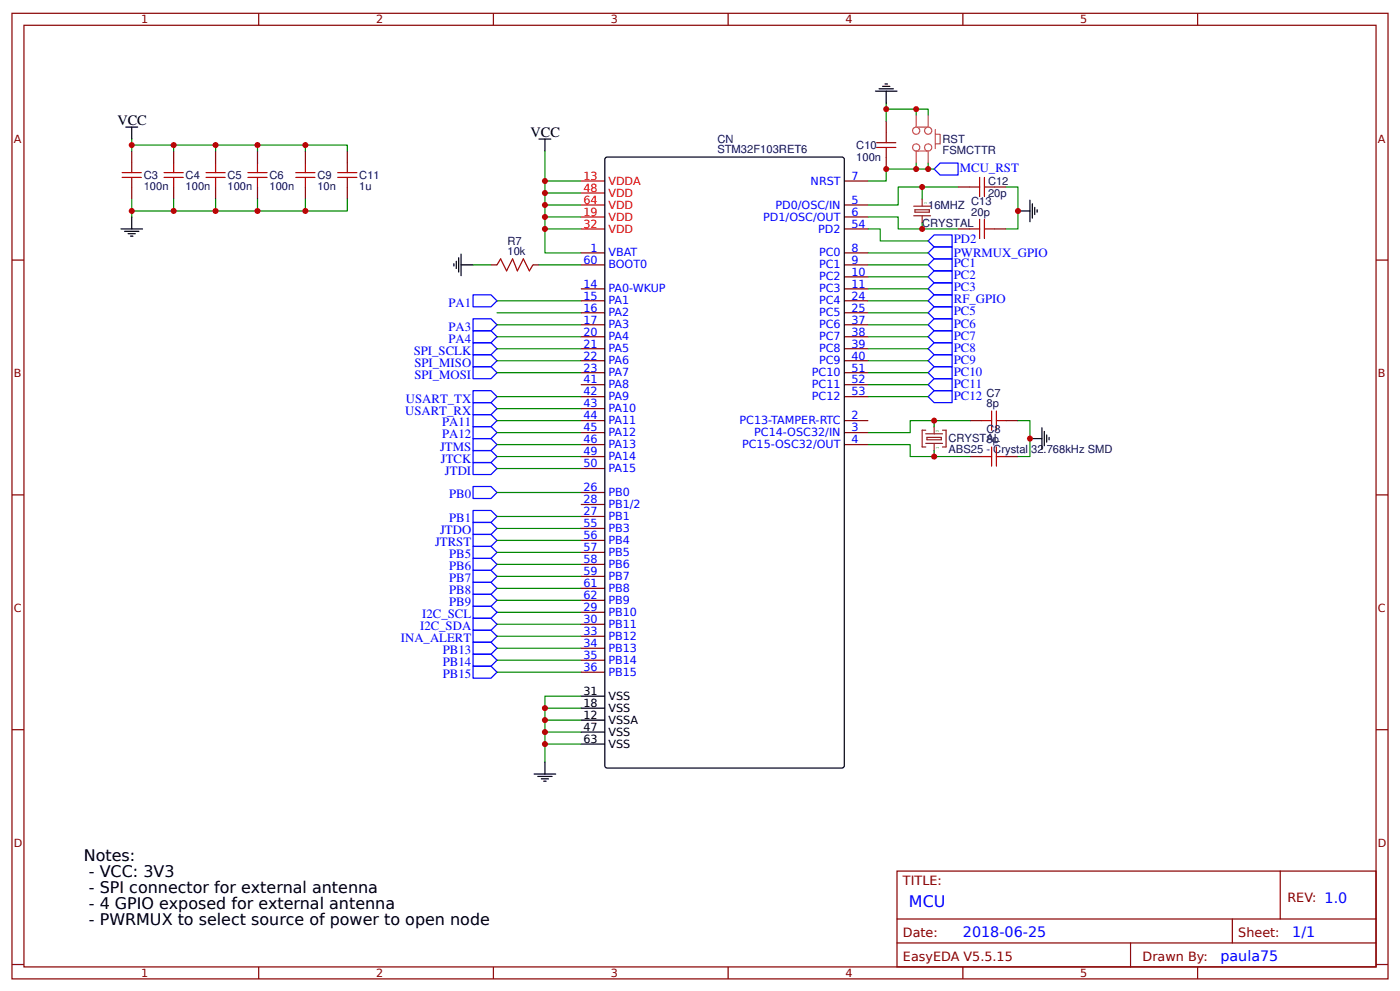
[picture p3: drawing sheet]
<svg xmlns="http://www.w3.org/2000/svg" width="309mm" height="219mm" viewBox="0 0 309 219" stroke-linecap="round" stroke-linejoin="round" font-family="sans-serif">
<g fill="none" stroke="#800" stroke-width=".26">
<path d="M2.6 2.9h304.1v213.3h-304.1zM5.3 5.6h298.7v207.9h-298.7zM57.1 2.9v2.7M109 2.9v2.7M160.9 2.9v2.7M212.7 2.9v2.7M264.6 2.9v2.7M29.1 33.4v2.6M38.4 33.4v2.6M47.6 33.4v2.6M56.9 33.4v2.6M67.5 33.4v2.6"/>
<path d="M76.7 33.4v2.6M186.5 40h5.3M195.8 26.7v2.7M195.8 34.7v2.6M2.6 57.4h2.7M29.1 41.3v2.6M38.4 41.3v2.6M47.6 41.3v2.6M56.9 41.3v2.6M67.5 41.3v2.6M76.7 41.3v2.6M108.5 58.5h1.3"/>
<path d="M117.7 58.5h1.4M128.3 55.9h5.3M128.3 58.5h5.3M186.5 55.9h5.3M186.5 58.5h5.3M186.5 45.3h5.3M186.5 47.9h5.3M186.5 50.6h5.3M211.7 50.6h2.6M211.7 41.3h2.6M219.6 50.6h2.6M219.6 41.3h2.6"/>
<path d="M304 57.4h2.7M128.3 63.8h5.3M128.3 66.4h5.3M128.3 69.1h5.3M128.3 71.7h5.3M128.3 74.4h5.3M128.3 77h5.3M128.3 79.7h5.3M186.5 63.8h5.3M186.5 66.4h5.3M186.5 69.1h5.3M186.5 71.7h5.3"/>
<path d="M186.5 74.4h5.3M186.5 77h5.3M186.5 79.7h5.3M186.5 61.1h5.3M128.3 82.3h5.3M128.3 85h5.3M128.3 87.6h5.3M128.3 90.2h5.3M128.3 92.9h5.3M128.3 95.5h5.3M128.3 98.2h5.3M186.5 82.3h5.3"/>
<path d="M186.5 85h5.3M186.5 87.6h5.3M186.5 92.9h5.3M186.5 95.5h5.3M186.5 98.2h5.3M214.3 92.9h2.7M222.2 92.9h2.7M2.6 109.3h2.7M128.3 100.8h5.3M128.3 103.5h5.3M128.3 108.8h5.3M128.3 111.4h5.3"/>
<path d="M128.3 114.1h5.3M128.3 116.7h5.3M128.3 119.4h5.3M214.3 100.8h2.7M222.2 100.8h2.7M304 109.3h2.7M128.3 122h5.3M128.3 124.6h5.3M128.3 127.3h5.3M128.3 129.9h5.3M128.3 132.6h5.3M128.3 135.2h5.3"/>
<path d="M128.3 137.9h5.3M128.3 140.5h5.3M128.3 143.2h5.3M128.3 145.8h5.3M128.3 148.5h5.3M2.6 161.2h2.7M304 161.2h2.7M198.2 192.4h105.8v21.1h-105.8zM282.8 192.4v10.6M2.6 213h2.7M57.1 213.5v2.7M109 213.5v2.7"/>
<path d="M160.9 213.5v2.7M198.2 203h105.8M198.2 208.3h105.8M212.7 213.5v2.7M249.8 208.3v5.2M264.6 213.5v2.7M272.3 203v5.3M304 213h2.7"/>
</g>
<path d="M128.3 40h5.3M128.3 42.6h5.3M128.3 45.3h5.3M128.3 47.9h5.3M128.3 50.6h5.3" fill="none" stroke="#f00" stroke-width=".26"/>
<g fill="none" stroke="#000" stroke-width=".26">
<path d="M194.2 19.6h3.2M195 19.1h1.6M195.5 18.5h.6M27.8 28.1h2.6M29.1 28.1v2.6M119.1 30.7h2.6M120.4 30.7v2.7M133.9 34.8l52.1-.1 .5 .2v134.2l-.2 .5h-52.2l-.4-.2-.1-134.2zM193.4 20.1h4.8M195.8 20.1v2.7M26.7 50.6h4.8M27.5 51.1h3.2"/>
<path d="M28.3 51.6h1.6M28.8 52.1h.6M29.1 47.9v2.7M100.3 58.2v.6M100.8 57.7v1.6M101.3 56.9v3.2M101.9 58.5h2.6M101.9 56.1v4.8M224.9 46.6h2.6M227.5 44.2v4.8M228.1 45v3.2M228.6 45.8v1.6"/>
<path d="M229.1 46.3v.6M227.5 96.9h2.7M230.2 94.5v4.7M230.7 95.3v3.2M231.2 96.1v1.6M231.8 96.6v.5M128.3 153.7h5.3M128.3 156.4h5.3M128.3 159h5.3M118 170.9h4.8M118.8 171.5h3.2M119.6 172h1.6"/>
<path d="M120.1 172.5h.5M120.4 168.3v2.6M128.3 161.7h5.3M128.3 164.3h5.3"/>
</g>
<g fill="none" stroke="#080" stroke-width=".26">
<path d="M29.1 33.4v-1.4h27.8v1.4M29.1 30.7v1.3M38.4 32v1.4M47.6 32v1.4M56.9 32h10.6v1.4M67.5 32h9.2v1.4M120.4 33.4v6.6h7.9M120.4 40v2.6h7.9M195.8 24.1h9.3v1.3M195.8 22.8v3.9M202.4 24.1v1.3M202.4 36v1.3"/>
<path d="M205.1 36v1.3h-9.3v2.7h-4M205.1 37.3h1.3M29.1 43.9v2.7h27.8v-2.7M29.1 46.6v1.3M38.4 43.9v2.7M47.6 43.9v2.7M67.5 43.9v2.7h-10.6M76.7 43.9v2.7h-9.2M104.5 58.5h4M119.1 58.5h9.2M120.4 42.6v2.7h7.9M120.4 45.3v2.6h7.9"/>
<path d="M120.4 47.9v2.7h7.9M120.4 50.6v5.3h7.9M191.8 47.9h6.6v2.7h13.3M191.8 50.6h2.7v2.6h10.6M191.8 58.5h13.3M191.8 55.9h13.3M203.7 41.3v2.6M203.7 49.2v1.4M211.7 41.3h-13.3v4h-6.6M222.2 41.3h2.7v9.3h-2.7M109.8 77h18.5M109.8 79.7h18.5"/>
<path d="M109.8 69.1h18.5M109.8 74.4h18.5M109.8 66.4h18.5M109.8 71.7h18.5M191.8 77h13.3M191.8 79.7h13.3M191.8 61.1h13.3M191.8 63.8h13.3M191.8 69.1h13.3M191.8 74.4h13.3M191.8 66.4h13.3M191.8 71.7h13.3"/>
<path d="M109.8 82.3h18.5M109.8 98.2h18.5M109.8 87.6h18.5M109.8 90.2h18.5M109.8 92.9h18.5M109.8 95.5h18.5M191.8 98.2h9.3v2.6h5.3M191.8 82.3h13.3M191.8 87.6h13.3M191.8 85h13.3M206.4 99.5v1.3h7.9M206.4 92.9v1.3"/>
<path d="M214.3 92.9h-13.2v2.6h-9.3M224.9 92.9h2.6v7.9h-2.6M109.8 100.8h18.5M109.8 103.5h18.5M109.8 116.7h18.5M109.8 119.4h18.5M109.8 114.1h18.5M109.8 108.8h18.5M109.8 135.2h18.5M109.8 137.9h18.5M109.8 122h18.5M109.8 124.6h18.5"/>
<path d="M109.8 127.3h18.5M109.8 129.9h18.5M109.8 132.6h18.5M109.8 143.2h18.5M109.8 145.8h18.5M109.8 148.5h18.5M109.8 140.5h18.5M120.4 156.4h7.9M120.4 159h7.9M128.3 153.7h-7.9v14.6M120.4 161.7h7.9M120.4 164.3h7.9"/>
</g>
<g fill="none" stroke="#00f" stroke-width=".26">
<path d="M206.4 37.3l1.3-1.3h4v2.7h-4zM205.1 55.9l1.3-1.4h3.9v2.7h-3.9zM205.1 53.2l1.3-1.3h3.9v2.6h-3.9zM206.4 57.2h3.9v2.6h-3.9l-1.3-1.3zM104.5 75.7h4l1.3 1.3-1.3 1.3h-4zM104.5 78.3h4l1.3 1.4-1.3 1.3h-4zM104.5 65.1h4l1.3 1.3-1.3 1.4h-4zM104.5 70.4h4l1.3 1.3-1.3 1.4h-4zM104.5 73.1h4l1.3 1.3-1.3 1.3h-4zM205.1 61.1l1.3-1.3h3.9v2.7h-3.9zM205.1 63.8l1.3-1.3h3.9v2.6h-3.9zM205.1 69.1l1.3-1.3h3.9v2.6h-3.9z"/>
<path d="M205.1 77l1.3-1.3h3.9v2.6h-3.9zM205.1 79.7l1.3-1.4h3.9v2.7h-3.9zM205.1 71.7l1.3-1.3h3.9v2.7h-3.9zM206.4 65.1h3.9v2.7h-3.9l-1.3-1.4zM206.4 73.1h3.9v2.6h-3.9l-1.3-1.3zM104.5 81h4l1.3 1.3-1.3 1.3h-4zM104.5 96.9h4l1.3 1.3-1.3 1.3h-4zM104.5 99.5h4l1.3 1.3-1.3 1.4h-4zM104.5 86.3h4l1.3 1.3-1.3 1.3h-4zM104.5 88.9h4l1.3 1.3-1.3 1.4h-4zM104.5 91.6h4l1.3 1.3-1.3 1.3h-4zM104.5 94.2h4l1.3 1.3-1.3 1.4h-4z"/>
<path d="M205.1 85l1.3-1.4h3.9v2.7h-3.9zM205.1 87.6l1.3-1.3h3.9v2.6h-3.9zM206.4 81h3.9v2.6h-3.9l-1.3-1.3zM104.5 102.2h4l1.3 1.3-1.3 1.3h-4zM104.5 115.4h4l1.3 1.3-1.3 1.3h-4zM104.5 118h4l1.3 1.4-1.3 1.3h-4zM104.5 112.7h4l1.3 1.4-1.3 1.3h-4zM104.5 107.4h4l1.3 1.4-1.3 1.3h-4zM104.5 133.9h4l1.3 1.3-1.3 1.4h-4zM104.5 136.6h4l1.3 1.3-1.3 1.3h-4zM104.5 139.2h4l1.3 1.3-1.3 1.3h-4zM104.5 120.7h4l1.3 1.3-1.3 1.3h-4z"/>
<path d="M104.5 123.3h4l1.3 1.3-1.3 1.4h-4zM104.5 126h4l1.3 1.3-1.3 1.3h-4zM104.5 128.6h4l1.3 1.3-1.3 1.4h-4zM104.5 131.3h4l1.3 1.3-1.3 1.3h-4zM104.5 141.8h4l1.3 1.4-1.3 1.3h-4zM104.5 144.5h4l1.3 1.3-1.3 1.3h-4zM104.5 147.1h4l1.3 1.4-1.3 1.3h-4z"/>
</g>
<g fill="none" stroke="#a00000" stroke-width=".26">
<path d="M27 39.2h4.2M27 38.1h4.2M29.1 36v2.1M29.1 39.2v2.1M36.2 39.2h4.3M36.2 38.1h4.3M38.4 36v2.1M38.4 39.2v2.1M45.5 39.2h4.2M45.5 38.1h4.2M47.6 36v2.1M47.6 39.2v2.1"/>
<path d="M54.8 39.2h4.2M54.8 38.1h4.2M56.9 36v2.1M56.9 39.2v2.1M65.4 39.2h4.2M65.4 38.1h4.2M67.5 36v2.1M67.5 39.2v2.1M74.6 39.2h4.2M74.6 38.1h4.2M76.7 36v2.1M76.7 39.2v2.1"/>
<path d="M193.7 32.6h4.2M193.7 31.5h4.2M195.8 29.4v2.1M195.8 32.6v2.1M216.4 39.2v4.2M217.5 39.2v4.2M109.8 58.5l.8-1.3 1.3 2.6 1.3-2.6 1.1 2.6 1.3-2.6 1.3 2.6 .8-1.3M214.3 41.3h2.1M214.3 50.6h2.1M216.4 48.4v4.3M217.5 48.4v4.3M217.5 41.3h2.1"/>
<path d="M217.5 50.6h2.1M217 92.9h2.1M219.1 90.8v4.2M219.1 98.7v4.2M220.1 92.9h2.1M220.1 90.8v4.2M220.1 98.7v4.2M217 100.8h2.1M220.1 100.8h2.1"/>
</g>
<path d="M201.9 45.5h3.7M201.9 47.7h3.7M202.1 46.3h3.2v.6h-3.2zM203.7 43.9v1.6M203.7 47.7v1.5M204.5 95.8h3.7M204.5 97.9h3.7M204.5 95h-.8v3.7h.8M204.8 96.6h3.2v.5h-3.2zM206.4 94.2v1.6M206.4 97.9v1.6M208.2 95h.8v3.7h-.8" fill="none" stroke="#8d2323" stroke-width=".26"/>
<g fill="none" stroke="#d54e53" stroke-width=".26">
<path d="M202.4 25.4v2.7h2.7v-2.7M202.4 36v-2.6h2.7v2.6M206.6 29.7h1.1v2.1h-1.1M206.6 28.6v4.2"/>
<circle cx="202.4" cy="32.6" r=".79"/>
<circle cx="202.4" cy="28.9" r=".79"/>
<circle cx="205.1" cy="28.9" r=".79"/>
<circle cx="205.1" cy="32.6" r=".79"/>
</g>
<g fill="#c00">
<circle cx="202.4" cy="24.1" r=".66"/>
<circle cx="203.7" cy="41.3" r=".66"/>
<circle cx="195.8" cy="37.3" r=".66"/>
<circle cx="205.1" cy="37.3" r=".66"/>
<circle cx="203.7" cy="50.6" r=".66"/>
<circle cx="206.4" cy="92.9" r=".66"/>
<circle cx="67.5" cy="46.6" r=".66"/>
<circle cx="56.9" cy="46.6" r=".66"/>
<circle cx="120.4" cy="161.7" r=".66"/>
<circle cx="120.4" cy="156.4" r=".66"/>
<circle cx="120.4" cy="47.9" r=".66"/>
<circle cx="38.4" cy="32" r=".66"/>
<circle cx="47.6" cy="46.6" r=".66"/>
<circle cx="38.4" cy="46.6" r=".66"/>
<circle cx="47.6" cy="32" r=".66"/>
<circle cx="120.4" cy="40" r=".66"/>
<circle cx="120.4" cy="42.6" r=".66"/>
<circle cx="120.4" cy="45.3" r=".66"/>
<circle cx="120.4" cy="50.6" r=".66"/>
<circle cx="120.4" cy="159" r=".66"/>
<circle cx="120.4" cy="164.3" r=".66"/>
<circle cx="29.1" cy="32" r=".66"/>
<circle cx="56.9" cy="32" r=".66"/>
<circle cx="227.5" cy="96.9" r=".66"/>
<circle cx="29.1" cy="46.6" r=".66"/>
<circle cx="67.5" cy="32" r=".66"/>
<circle cx="206.4" cy="100.8" r=".66"/>
<circle cx="224.9" cy="46.6" r=".66"/>
<circle cx="195.8" cy="24.1" r=".66"/>
<circle cx="202.4" cy="37.3" r=".66"/>
</g>
<g font-size="3.5">
<text x="18.5" y="190.3">Notes:</text>
<text x="19.6" y="193.8">- VCC: 3V3</text>
<text x="19.6" y="197.3">- SPI connector for external antenna</text>
<text x="19.6" y="200.8">- 4 GPIO exposed for external antenna</text>
<text x="19.6" y="204.4">- PWRMUX to select source of power to open node</text>
</g>
<text font-size="3.5" fill="#00f" x="200.8" y="200.3">MCU</text>
<g font-size="3.2">
<text x="25.9" y="27.5">VCC</text>
<text x="117.2" y="30.2">VCC</text>
</g>
<g font-size="3.2" fill="#00f">
<text x="212.7" y="206.9">2018-06-25</text>
<text x="285.5" y="206.9">1/1</text>
<text x="269.6" y="212.2">paula75</text>
</g>
<g font-size="2.8" fill="#00f">
<text x="212.1" y="38">MCU_RST</text>
<text x="210.7" y="53.7">PD2</text>
<text x="210.7" y="59.1">PC1</text>
<text x="210.7" y="56.7">PWRMUX_GPIO</text>
<text x="210.7" y="61.7">PC2</text>
<text x="210.7" y="64.4">PC3</text>
<text x="99.1" y="67.7">PA1</text>
<text x="210.7" y="67">RF_GPIO</text>
<text x="210.7" y="69.7">PC5</text>
<text x="99.1" y="73">PA3</text>
<text x="99.1" y="75.7">PA4</text>
<text x="210.7" y="75.1">PC7</text>
<text x="210.7" y="77.7">PC8</text>
<text x="210.7" y="72.4">PC6</text>
<text x="91.4" y="78.3">SPI_SCLK</text>
<text x="91.6" y="81">SPI_MISO</text>
<text x="91.6" y="83.6">SPI_MOSI</text>
<text x="210.7" y="80.3">PC9</text>
<text x="210.7" y="83">PC10</text>
<text x="89.7" y="88.9">USART_TX</text>
<text x="210.7" y="85.6">PC11</text>
<text x="210.7" y="88.3">PC12</text>
<text x="89.5" y="91.6">USART_RX</text>
<text x="97.7" y="94.2">PA11</text>
<text x="97.2" y="99.5">JTMS</text>
<text x="97.7" y="96.8">PA12</text>
<text x="97.4" y="102.2">JTCK</text>
<text x="98.3" y="104.8">JTDI</text>
<text x="99.2" y="110.1">PB0</text>
<text x="97.2" y="118">JTDO</text>
<text x="99.2" y="115.3">PB1</text>
<text x="96.1" y="120.7">JTRST</text>
<text x="99.2" y="123.3">PB5</text>
<text x="99.2" y="125.9">PB6</text>
<text x="99.2" y="128.6">PB7</text>
<text x="99.2" y="131.2">PB8</text>
<text x="93.3" y="136.6">I2C_SCL</text>
<text x="99.2" y="133.9">PB9</text>
<text x="88.6" y="141.8">INA_ALERT</text>
<text x="92.8" y="139.2">I2C_SDA</text>
<text x="97.8" y="144.4">PB13</text>
<text x="97.8" y="147.1">PB14</text>
<text x="97.8" y="149.7">PB15</text>
</g>
<g font-size="2.8" fill="#800">
<text x="199.5" y="195.6">TITLE:</text>
<text x="284.4" y="199.3">REV: 1.0</text>
<text x="199.5" y="206.9">Date:</text>
<text x="273.6" y="206.9">Sheet:</text>
<text x="199.5" y="212.2">EasyEDA V5.5.15</text>
<text x="252.4" y="212.2">Drawn By:</text>
</g>
<g font-size="2.5" fill="#800">
<text x="31.2" y="5.2">1</text>
<text x="83.1" y="5.2">2</text>
<text x="134.9" y="5.2">3</text>
<text x="186.8" y="5.2">4</text>
<text x="238.7" y="5.2">5</text>
<text x="3" y="31.5">A</text>
<text x="304.4" y="31.5">A</text>
<text x="3" y="83.4">B</text>
<text x="304.4" y="83.4">B</text>
<text x="3" y="135.2">C</text>
<text x="304.4" y="135.2">C</text>
<text x="3" y="187.1">D</text>
<text x="304.4" y="187.1">D</text>
<text x="31.2" y="215.8">1</text>
<text x="83.1" y="215.8">2</text>
<text x="134.9" y="215.8">3</text>
<text x="186.8" y="215.8">4</text>
<text x="238.7" y="215.8">5</text>
</g>
<g font-size="2.5" fill="#000080">
<text x="158.5" y="33.9">STM32F103RET6</text>
<text x="158.5" y="31.5">CN</text>
<text x="189.2" y="35.6">100n</text>
<text x="189.2" y="32.9">C10</text>
<text x="208.2" y="34">FSMCTTR</text>
<text x="208.2" y="31.6">RST</text>
<text x="31.7" y="41.9">100n</text>
<text x="31.7" y="39.5">C3</text>
<text x="41" y="41.9">100n</text>
<text x="41" y="39.5">C4</text>
<text x="50.3" y="41.9">100n</text>
<text x="50.3" y="39.5">C5</text>
<text x="59.5" y="41.9">100n</text>
<text x="59.5" y="39.5">C6</text>
<text x="70.1" y="41.9">10n</text>
<text x="70.1" y="39.5">C9</text>
<text x="79.4" y="41.9">1u</text>
<text x="79.4" y="39.5">C11</text>
<text x="218.3" y="40.9">C12</text>
<text x="205.1" y="46.2">16MHZ</text>
<text x="214.6" y="47.7">20p</text>
<text x="214.6" y="45.3">C13</text>
<text x="218.3" y="43.5">20p</text>
<text x="203.7" y="50.1">CRYSTAL</text>
<text x="112.1" y="56.4">10k</text>
<text x="112.1" y="54">R7</text>
<text x="218" y="90">8p</text>
<text x="218" y="87.6">C7</text>
<text x="218" y="95.5">C8</text>
<text x="209.5" y="100.1">ABS25 - Crystal 32.768kHz SMD</text>
<text x="209.5" y="97.7">CRYSTAL</text>
<text x="218" y="97.9">8p</text>
</g>
<g font-size="2.5" fill="#f00">
<text x="128.9" y="39.7">13</text>
<text x="134.4" y="40.8">VDDA</text>
<text x="128.9" y="42.4">48</text>
<text x="128.9" y="45">64</text>
<text x="128.9" y="47.7">19</text>
<text x="134.4" y="43.4">VDD</text>
<text x="134.4" y="46.1">VDD</text>
<text x="128.9" y="50.3">32</text>
<text x="134.4" y="48.7">VDD</text>
<text x="134.4" y="51.4">VDD</text>
</g>
<g font-size="2.5" fill="#00f">
<text x="179.1" y="40.8">NRST</text>
<text x="188.1" y="39.7">7</text>
<text x="171.3" y="46.1">PD0/OSC/IN</text>
<text x="188.1" y="45">5</text>
<text x="188.1" y="47.7">6</text>
<text x="168.6" y="48.7">PD1/OSC/OUT</text>
<text x="180.8" y="51.4">PD2</text>
<text x="188.1" y="50.3">54</text>
<text x="128.9" y="58.2">60</text>
<text x="130.5" y="55.6">1</text>
<text x="134.4" y="56.6">VBAT</text>
<text x="134.4" y="59.3">BOOT0</text>
<text x="180.9" y="56.6">PC0</text>
<text x="180.9" y="59.3">PC1</text>
<text x="188.1" y="55.6">8</text>
<text x="188.1" y="58.2">9</text>
<text x="128.9" y="63.5">14</text>
<text x="134.4" y="64.6">PA0-WKUP</text>
<text x="180.9" y="61.9">PC2</text>
<text x="180.9" y="64.6">PC3</text>
<text x="188.1" y="60.9">10</text>
<text x="188.1" y="63.5">11</text>
<text x="128.9" y="66.2">15</text>
<text x="128.9" y="68.8">16</text>
<text x="128.9" y="71.5">17</text>
<text x="134.4" y="67.2">PA1</text>
<text x="134.4" y="69.9">PA2</text>
<text x="180.9" y="67.2">PC4</text>
<text x="180.9" y="69.9">PC5</text>
<text x="188.1" y="66.2">24</text>
<text x="188.1" y="68.8">25</text>
<text x="188.1" y="71.5">37</text>
<text x="128.9" y="74.1">20</text>
<text x="128.9" y="76.8">21</text>
<text x="134.4" y="72.5">PA3</text>
<text x="134.4" y="75.2">PA4</text>
<text x="134.4" y="77.8">PA5</text>
<text x="180.9" y="72.5">PC6</text>
<text x="180.9" y="75.2">PC7</text>
<text x="180.9" y="77.8">PC8</text>
<text x="188.1" y="74.1">38</text>
<text x="188.1" y="76.8">39</text>
<text x="128.9" y="79.4">22</text>
<text x="128.9" y="82">23</text>
<text x="134.4" y="80.5">PA6</text>
<text x="134.4" y="83.1">PA7</text>
<text x="179.4" y="83.1">PC10</text>
<text x="180.9" y="80.5">PC9</text>
<text x="188.1" y="79.4">40</text>
<text x="188.1" y="82">51</text>
<text x="128.9" y="84.7">41</text>
<text x="128.9" y="87.3">42</text>
<text x="128.9" y="90">43</text>
<text x="134.4" y="85.8">PA8</text>
<text x="134.4" y="88.4">PA9</text>
<text x="179.4" y="85.8">PC11</text>
<text x="179.4" y="88.4">PC12</text>
<text x="188.1" y="84.7">52</text>
<text x="188.1" y="87.3">53</text>
<text x="128.9" y="92.6">44</text>
<text x="128.9" y="95.3">45</text>
<text x="134.4" y="91">PA10</text>
<text x="134.4" y="93.7">PA11</text>
<text x="163.4" y="93.7">PC13-TAMPER-RTC</text>
<text x="188.1" y="92.6">2</text>
<text x="188.1" y="95.3">3</text>
<text x="128.9" y="97.9">46</text>
<text x="128.9" y="100.6">49</text>
<text x="134.4" y="96.3">PA12</text>
<text x="134.4" y="99">PA13</text>
<text x="134.4" y="101.6">PA14</text>
<text x="163.9" y="99">PC15-OSC32/OUT</text>
<text x="166.6" y="96.3">PC14-OSC32/IN</text>
<text x="188.1" y="97.9">4</text>
<text x="128.9" y="103.2">50</text>
<text x="134.4" y="104.3">PA15</text>
<text x="128.9" y="108.5">26</text>
<text x="128.9" y="111.2">28</text>
<text x="128.9" y="113.8">27</text>
<text x="134.4" y="109.6">PB0</text>
<text x="134.4" y="112.2">PB1/2</text>
<text x="128.9" y="116.4">55</text>
<text x="128.9" y="119.1">56</text>
<text x="134.4" y="114.9">PB1</text>
<text x="134.4" y="117.5">PB3</text>
<text x="128.9" y="121.7">57</text>
<text x="128.9" y="124.4">58</text>
<text x="134.4" y="120.1">PB4</text>
<text x="134.4" y="122.8">PB5</text>
<text x="134.4" y="125.4">PB6</text>
<text x="128.9" y="127">59</text>
<text x="128.9" y="129.7">61</text>
<text x="134.4" y="128.1">PB7</text>
<text x="134.4" y="130.7">PB8</text>
<text x="128.9" y="132.3">62</text>
<text x="128.9" y="135">29</text>
<text x="128.9" y="137.6">30</text>
<text x="134.4" y="133.4">PB9</text>
<text x="134.4" y="136">PB10</text>
<text x="128.9" y="140.3">33</text>
<text x="128.9" y="142.9">34</text>
<text x="134.4" y="138.7">PB11</text>
<text x="134.4" y="141.3">PB12</text>
<text x="134.4" y="144">PB13</text>
<text x="128.9" y="145.5">35</text>
<text x="128.9" y="148.2">36</text>
<text x="134.4" y="146.6">PB14</text>
<text x="134.4" y="149.3">PB15</text>
</g>
<g font-size="2.5">
<text x="128.9" y="153.5">31</text>
<text x="134.4" y="154.5">VSS</text>
<text x="128.9" y="156.1">18</text>
<text x="128.9" y="158.8">12</text>
<text x="128.9" y="161.4">47</text>
<text x="134.4" y="157.2">VSS</text>
<text x="134.4" y="159.8">VSSA</text>
<text x="128.9" y="164.1">63</text>
<text x="134.4" y="162.5">VSS</text>
<text x="134.4" y="165.1">VSS</text>
</g>
<g font-size=".8" fill="#238d23">
<text x="204.8" y="45" transform="rotate(-90 204.8 45)">2</text>
<text x="204.8" y="48.7" transform="rotate(-90 204.8 48.7)">1</text>
<text x="207.4" y="95.4" transform="rotate(-90 207.4 95.4)">2</text>
<text x="207.4" y="99.1" transform="rotate(-90 207.4 99.1)">1</text>
</g>
</svg>
